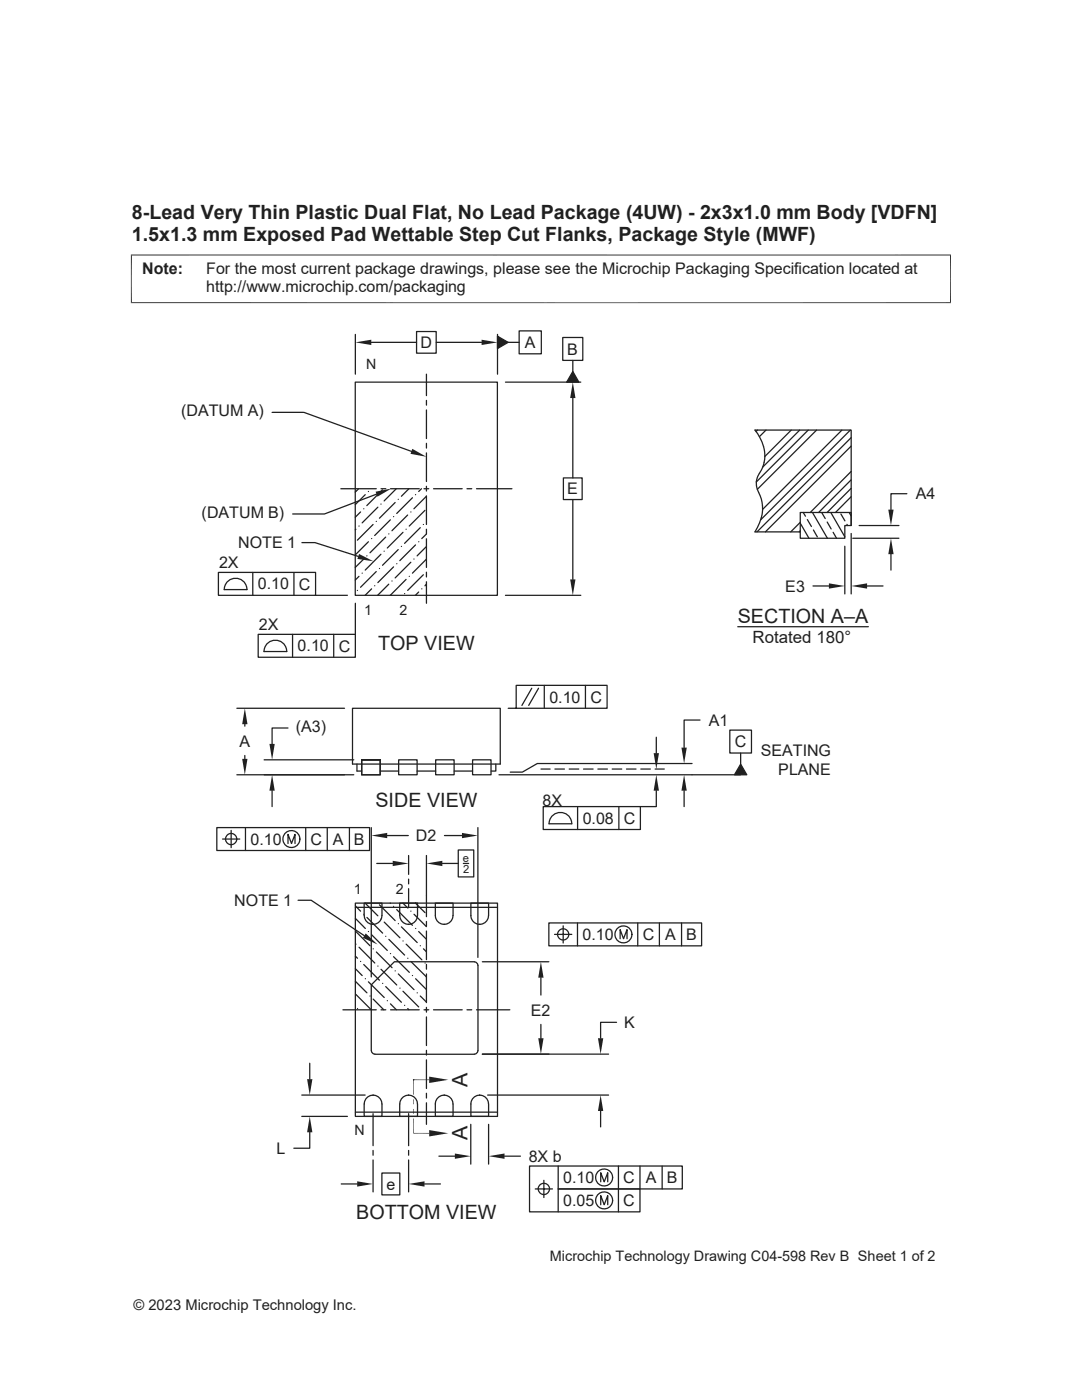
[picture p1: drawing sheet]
<svg xmlns="http://www.w3.org/2000/svg" width="216mm" height="279mm" viewBox="0 0 216 279" stroke-linecap="round" stroke-linejoin="round" font-family="sans-serif">
<g fill="none" stroke="#231f20" stroke-width=".25">
<path d="M70.9 76.3h28.4v42.5h-28.4zM114.3 74.1l1.2 2.2h-2.4zM114.3 71.9v2.2M71.6 97.5l-.7 .7M72.9 98.7l-2 2M73.5 98.1h.1M76.3 97.8l-3.1 3.1M79.1 97.5l-2.5 2.5M79.5 99.7h.1M81.6 97.5l-1.5 1.5M82.3 99.3l-3.1 3.2M82.9 98.7h.1"/>
<path d="M84.1 97.5l-.6 .6M85.1 99.1l-2.5 2.4M151.2 85.8l-.3 .3M151.4 98.3a7.5 7.5 0 0 1-.8 7.9h9.1M151.5 94.5a6.7 6.7 0 0 0-.3-7.9l-.6-.8h19.2v19.1M151.5 94.5l-.4 .8-.2 .9M152.8 85.8l-1.3 1.3M157.9 85.8l-5.3 5.3M159.6 85.8l-7.4 7.4M161.3 85.8l-10.4 10.4 .1 1.1 .4 1M162.9 85.8l-11.8 11.9M168 85.8l-15.8 15.9"/>
<path d="M169.7 85.8l-17.9 17.9M169.8 89l-17.1 17.2M169.8 99.1l-3.1 3.2M169.8 87.3l-18.8 18.9M169.8 97.5l-4.8 4.8M169.8 95.8l-6.5 6.5M169.8 94.1l-8.1 8.2M71 105.6l-.1 .1M71.3 117.8h.1M71.6 105h.1M71.6 115l-.7 .8M71.9 102.2l-1 1"/>
<path d="M72.3 114.4h.1M72.6 101.5h.1M72.6 111.6l-1.7 1.6M73.2 110.9h.1M73.5 108.1l-2.6 2.6M74.1 107.5h.1M74.1 117.5l-1.2 1.3M74.4 104.7l-3.1 3.1M74.8 116.9h.1M75.1 104.1h.1M75.1 114.1l-3.2 3.1M75.4 101.2l-3.1 3.2"/>
<path d="M75.7 113.5h.1M76 100.6h.1M76 110.6l-3.1 3.2M76.6 110h.1M77 107.2l-3.2 3.1M77.6 106.6h.1M77.6 116.6l-2.2 2.2M77.9 103.7l-3.1 3.2M78.2 116h.1M78.5 103.1h.1M78.5 113.1l-3.1 3.2M78.8 100.3l-3.1 3.1"/>
<path d="M79.2 112.5h.1M79.5 109.7l-3.2 3.1M80.1 109.1h.1M80.4 106.2l-3.1 3.2M80.7 118.5h.1M81 105.6h.1M81 115.6l-3.1 3.2M81.3 102.8l-3.1 3.1M81.7 115h.1M82 102.2h.1M82 112.2l-3.2 3.1M82.6 111.6h.1"/>
<path d="M82.9 108.8l-3.1 3.1M83.5 108.1h.1M83.5 118.2l-.6 .6M83.9 105.3l-3.2 3.1M84.2 117.5h.1M84.5 104.7h.1M84.5 114.7l-3.2 3.1M84.8 101.9l-3.1 3.1M85.1 106.6l-.9 .9M85.1 109.1l-1.9 1.8M85.1 111.6l-2.8 2.8M85.1 116.6l-.3 .3"/>
<path d="M159.7 105.9l-.2 .3M159.7 104.2l-1.9 2M159.7 104.4l1.7 3M159.7 102.3h10.1v2.6h-1.2v2.5h-8.9zM160.3 102.3l.4 .7M161.1 103.7l.8 1.4M162.1 102.3l3 5.1M162.3 105.8l.8 1.3M164 102.3l.7 1.2M165.1 104.2l.7 1.4M165.8 102.3l2.8 4.8M166.2 106.2l.7 1.2"/>
<path d="M167.8 102.6l.8 1.3M169 104.6l.1 .3M169.4 102.3l.4 .7M70.3 141.4h29.5v11.1h-29.5zM71.2 152.5v1.4h1M72.2 151.6v3zM72.2 154.6h3.7zM72.2 151.6v3h3.7v-3h-3.7h3.7M75.9 153.9h3.6M75.9 151.6v3zM79.5 151.6h3.7v3h-3.7zM83.2 153.9h3.7"/>
<path d="M86.9 151.6h3.7v3h-3.7zM90.6 153.9h3.7M94.3 151.6h3.7v3h-3.7zM98.9 152.5v1.4h-.9M70.9 180.2h28.4v42.6h-28.4zM70.9 180.8l1 1M70.9 183.3l2 2M70.9 185.8l2.9 2.9M70.9 190.8l.4 .4M70.9 193.3l1.4 1.4M70.9 195.8l2.3 2.3M70.9 181.1h28.4"/>
<path d="M71 188.4h.1M71 198.5l3.1 3M71.6 189l3.2 3.2M71.9 191.9h.1M72.6 182.5h.1M72.6 192.5l3.1 3.1M72.7 180.2h3.5v2.5a1.77 1.77 0 0 1-1.8 1.8 1.77 1.77 0 0 1-1.7-1.8zM72.9 180.2l2.5 2.6M72.9 195.3h.1M73.2 183.1l3.1 3.1M73.5 185.9h.1M73.5 195.9l3.2 3.2"/>
<path d="M73.8 198.8h.1M74.1 186.5l3.2 3.2M74.4 184.5h.1M74.5 189.4h.1M74.5 199.4l2.1 2.1M75.1 190l3.1 3.1M75.4 192.8h.1M75.7 180.6l3.1 3.1M76 183.4h.1M76 193.4l3.2 3.2M76.3 196.3h.1M76.7 184l3.1 3.2"/>
<path d="M77 186.9h.1M77 196.9l3.1 3.1M77.3 199.7h.1M77.6 187.5l3.1 3.1M77.9 180.2v.1M77.9 190.3h.1M78.5 180.9h.1M78.5 190.9l3.2 3.2M78.8 193.8h.1M79.2 181.5l3.1 3.2M79.5 184.3h.1M79.5 194.4l3.1 3.1"/>
<path d="M79.8 180.2h3.5v2.5a1.77 1.77 0 0 1-1.8 1.8 1.77 1.77 0 0 1-1.7-1.8zM79.8 197.2h.1M80.1 185l3.1 3.1M80.4 180.2l1 1M80.4 187.8h.1M80.4 197.8l3.1 3.2M81 188.4l3.2 3.2M81.4 191.2h.1M81.5 184.5h.1M82 181.8h.1M82 191.9l3.1 3.1M82.3 194.7h.1"/>
<path d="M82.6 182.5l2.5 2.4M82.9 180.2l1.9 1.9M82.9 185.3h.1M82.9 195.3l2.2 2.2M83.2 198.1h.1M83.5 185.9l1.6 1.6M83.9 188.7h.1M83.9 198.8l1.2 1.2M84.5 189.4l.6 .6M84.8 192.2h.1M86.9 180.2h3.5v2.5a1.76 1.76 0 0 1-1.8 1.8 1.76 1.76 0 0 1-1.7-1.8zM88.6 184.5h.1"/>
<path d="M94 180.2h3.5v2.5a1.76 1.76 0 0 1-1.8 1.8 1.76 1.76 0 0 1-1.7-1.8zM95.7 184.5h.1M71.3 201.3h.1M73.1 219.2a1.76 1.76 0 0 1 1.9-.5 1.76 1.76 0 0 1 1.2 1.6v2.5h-3.5v-2.5zM74.1 209.7v-13.1l4.6-4.7 16.1 .1a.72 .72 0 0 1 .6 .7l-.1 17.1a.72 .72 0 0 1-.6 .6M74.1 209.7a.73 .73 0 0 0 .7 .7M74.4 218.5h.1M74.8 210.4h19.9M77.9 200.3l1.2 1.2M80.1 219.2a1.76 1.76 0 0 1 2-.5 1.76 1.76 0 0 1 1.2 1.6v2.5h-3.5v-2.5zM80.7 200.6h.1M81.4 201.3l.2 .2"/>
<path d="M81.5 218.5h.1M87.2 219.2a1.76 1.76 0 0 1 2-.5 1.76 1.76 0 0 1 1.2 1.6v2.5h-3.5v-2.8zM88.6 218.5h.1M94.3 219.2a1.76 1.76 0 0 1 2-.5 1.76 1.76 0 0 1 1.2 1.6v2.5h-3.5v-2.8zM95.7 218.5h.1M70.9 222h28.4"/>
</g>
<path d="M114.3 74.1l1.2 2.2h-2.4z" fill="#231f20"/>
<path d="M99.3 67.1l2.1 1.2-2.1 1.3zM101.4 68.3h2.2M112.3 67.4h4v4.5h-4z" fill="none" stroke="#231f20" stroke-width=".25"/>
<path d="M99.3 67.1l2.1 1.2-2.1 1.3z" fill="#231f20"/>
<g fill="none" stroke="#231f20" stroke-width=".25">
<path d="M103.6 66h4.4v4.6h-4.4zM43.6 114.2h19.4v4.6h-19.4zM45.5 116a2.27 2.27 0 0 1 2.4-.4 2.27 2.27 0 0 1 1.4 2.1h-4.6l.3-1.1zM50.4 114.2v4.6M58.7 114.2v4.6M63 118.8h6.3M51.5 126.6h19.4v4.6h-19.4zM53.4 128.4a2.27 2.27 0 0 1 2.4-.5 2.27 2.27 0 0 1 1.4 2.1h-4.5l.3-1.1zM58.4 126.6v4.6M66.6 126.6v4.6M70.9 120.4v6.2M145.6 145.7h4.3v4.6h-4.3z"/>
<path d="M147.8 152.5l1.2 2.1h-2.4zM147.8 150.3v2.2M43.3 165.2h30.4v4.5h-30.4zM44.4 167.5h3.4M46.1 165.7v3.5M49 165.2v4.5M57.5 168.3v-1.8l.7 1.8 .7-1.8v1.8M61 165.2v4.5M65.3 165.2v4.5M69.7 165.2v4.5M109.5 184.2h30.5v4.6h-30.5zM110.7 186.5h3.4"/>
<path d="M112.4 184.8v3.4M115.2 184.2v4.6M123.7 187.3v-1.8l.7 1.8 .7-1.8v1.8M127.3 184.2v4.6M131.6 184.2v4.6M136 184.2v4.6M106.8 237.3h3.4M108.5 235.6v3.4M111.4 232.7v4.6h16.3v4.6h-22v-9.2h30.4v4.6h-24.7v4.6M119.9 235.9v-1.9l.7 1.9 .7-1.9v1.9M123.4 232.7v9.2M127.7 232.7v4.6"/>
<path d="M132.1 232.7v4.6M119.9 240.4v-1.8l.7 1.8 .7-1.8v1.8"/>
<circle cx="46.1" cy="167.5" r="1.12"/>
<circle cx="58.1" cy="167.5" r="1.7"/>
<circle cx="112.4" cy="186.5" r="1.12"/>
<circle cx="124.4" cy="186.5" r="1.7"/>
<circle cx="108.5" cy="237.3" r="1.13"/>
<circle cx="120.5" cy="239.6" r="1.7"/>
<circle cx="120.5" cy="235" r="1.7"/>
</g>
<path d="M147.8 152.5l1.2 2.1h-2.4z" fill="#231f20"/>
<g fill="none" stroke="#231f20" stroke-width=".25">
<path d="M103 136.8h18.1v4.6h-18.1zM106.1 137.4l-2 3.4M107.5 137.4l-2 3.4M108.6 136.8v4.6M116.8 136.8v4.6M101.4 141.4h1.6M108 153.5h1.8M110.7 153.5h1.9M113.6 153.5h1.9M116.4 153.5h1.9M119.3 153.5h1.9M122.2 153.5h1.9"/>
<path d="M125 153.5h1.9M127.9 153.5h1.9M130.7 153.5h1.8M131 157.8v3.2h-3.2M138.1 152.4h-30.9l-3 1.7h-2.4"/>
</g>
<path d="M131 154.6l.5 3.2h-1.1z" fill="#231f20"/>
<g fill="none" stroke="#231f20" stroke-width=".25">
<path d="M85.1 74.7v4.3M85.1 79.9v1M68 97.5h7.1M76 97.5h1M77.9 97.5h5.8M84.6 97.5h1M85.1 81.8v5.7M85.1 88.5v.9M85.1 90.4v5.7M85.1 97v1M85.1 99v5.7M86.5 97.5h5.7"/>
<path d="M93.2 97.5h.9M95.1 97.5h7.1M85.1 105.6v1M85.1 107.5v5.7M85.1 114.2v.9M85.1 116.1v4.3M99.6 154.6h48.2M136.5 157.8v3.2M139.7 143.7h-3.2v5.5M85.1 178.7v4.2M108.4 161h19.4v4.5h-19.4zM110.3 162.7a2.27 2.27 0 0 1 2.4-.4 2.27 2.27 0 0 1 1.4 2.1h-4.5l.2-1.1z"/>
<path d="M115.3 161v4.5M123.5 161v4.5M85.1 183.9v.9M85.1 185.8v5.7M85.1 192.5v.9M85.1 194.4v5.7M68.4 201.5h6.7M76 201.5h1M77.9 201.5h5.8M84.6 201.5h1M85.1 201v1M85.1 202.9v5.8"/>
<path d="M85.1 209.6v1M85.1 211.5v5.7M85.1 218.2v.9M86.5 201.5h5.7M93.2 201.5h.9M95.1 201.5h6.6M85.1 220.1v4.3"/>
</g>
<g fill="#231f20">
<path d="M136.5 154.6l.5 3.2h-1z"/>
<path d="M136 149.2h1l-.5 3.2z"/>
</g>
<path d="M26.2 50.8v9.7M189.7 50.8v9.7M189.8 50.9h-163.7M26.1 60.4h163.7" fill="none" stroke="#231f20" stroke-width=".2"/>
<path d="M131 147.1v3.2" fill="none" stroke="#231f20" stroke-width=".25"/>
<g fill="#231f20">
<path d="M130.4 150.3h1.1l-.5 3.2z"/>
<path d="M71.6 110.6l2.9 1.4-3.2-.5z"/>
</g>
<path d="M60.2 108.3h2.6l8.7 2.7" fill="none" stroke="#231f20" stroke-width=".25"/>
<path d="M82.3 89.6l2.8 1.6-3.2-.6z" fill="#231f20"/>
<path d="M54.3 82.3h6.3l21.5 7.8" fill="none" stroke="#231f20" stroke-width=".25"/>
<path d="M75 98.1l3.1-.6-2.8 1.6z" fill="#231f20"/>
<path d="M75.1 98.6l-10.4 4h-6.3" fill="none" stroke="#231f20" stroke-width=".25"/>
<path d="M73 186.3l2.3 2.2-2.9-1.3z" fill="#231f20"/>
<path d="M162.2 116.9h3.2M168.6 109v9.5M169.8 106.5v12M173 116.9h3.2M59.5 179.7h2.6l10.6 7" fill="none" stroke="#231f20" stroke-width=".25"/>
<g fill="#231f20">
<path d="M169.8 116.9l3.2-.5v1.1z"/>
<path d="M165.4 116.4l3.2 .5-3.2 .6z"/>
</g>
<path d="M181 98.5h-3.2v3.2M170.2 107.4h9.2M171.4 104.9h8M177.8 110.6v3.2" fill="none" stroke="#231f20" stroke-width=".25"/>
<g fill="#231f20">
<path d="M177.8 107.4l.5 3.2h-1z"/>
<path d="M177.3 101.7h1l-.5 3.2z"/>
</g>
<path d="M70.9 66.7v8M74.1 68.3h9M87 68.3h9.1M99.3 66.7v8M147.2 125.1h26.1" fill="none" stroke="#231f20" stroke-width=".25"/>
<g fill="#231f20">
<path d="M70.9 68.3l3.2-.5v1.1z"/>
<path d="M96.1 67.8l3.2 .5-3.2 .6z"/>
</g>
<path d="M83.1 66.2h3.9v4.3h-3.9zM100.9 76.3h15M114.3 79.4v16M114.3 99.7v15.9M100.9 118.8h15" fill="none" stroke="#231f20" stroke-width=".25"/>
<g fill="#231f20">
<path d="M114.3 76.3l.5 3.1h-1z"/>
<path d="M113.8 115.6h1l-.5 3.2z"/>
</g>
<path d="M112.4 95.4h3.8v4.3h-3.8zM74.1 165.2v29.8M77.3 166.8h4.2M88.7 166.8h3.5M95.4 165.2v25.9" fill="none" stroke="#231f20" stroke-width=".25"/>
<g fill="#231f20">
<path d="M74.1 166.8l3.2-.6v1.1z"/>
<path d="M92.2 166.2l3.2 .6-3.2 .5z"/>
</g>
<path d="M96.2 191.9h13.3M107.9 195.1v3.5M96.2 210.4h13.3M107.9 204.4v2.8" fill="none" stroke="#231f20" stroke-width=".25"/>
<g fill="#231f20">
<path d="M107.9 191.9l.6 3.2h-1.1z"/>
<path d="M107.4 207.2h1.1l-.6 3.2z"/>
</g>
<path d="M96.2 210.4h25.2M97.3 218.5h24.1M123 204h-3.2v3.2M119.8 221.7v3.2" fill="none" stroke="#231f20" stroke-width=".25"/>
<g fill="#231f20">
<path d="M119.8 218.5l.6 3.2h-1.1z"/>
<path d="M119.3 207.2h1.1l-.6 3.2z"/>
</g>
<path d="M87.6 230.7h3.2M93.9 224.4v7.9M97.5 224.4v7.9M100.7 230.7h3.1" fill="none" stroke="#231f20" stroke-width=".25"/>
<g fill="#231f20">
<path d="M90.8 230.2l3.1 .5-3.1 .6z"/>
<path d="M97.5 230.7l3.2-.5v1.1z"/>
</g>
<path d="M60.2 218.5h12.7M61.8 212.2v3.2M60.2 222.8h9.1M61.8 226v3.2h-3.2" fill="none" stroke="#231f20" stroke-width=".25"/>
<g fill="#231f20">
<path d="M61.3 215.4h1l-.5 3.1z"/>
<path d="M61.8 222.8l.5 3.2h-1z"/>
</g>
<path d="M68.1 236.3h3.2M74.4 222.3v6.3M74.4 229.6v.9M74.4 231.5v6.4M81.5 222.3v6.3M81.5 229.6v.9M81.5 231.5v6.4M84.7 236.3h3.2" fill="none" stroke="#231f20" stroke-width=".25"/>
<g fill="#231f20">
<path d="M81.5 236.3l3.2-.5v1z"/>
<path d="M71.3 235.8l3.1 .5-3.1 .5z"/>
</g>
<path d="M75.2 172.3h3.2M81.5 170.7v3.8M81.5 175.5v.9M81.5 177.4v3.7M85.1 170.7v8M88.3 172.3h3.1M76.2 234.1h3.6v4.4h-3.6z" fill="none" stroke="#231f20" stroke-width=".25"/>
<g fill="#231f20">
<path d="M78.4 171.8l3.1 .5-3.1 .5z"/>
<path d="M85.1 172.3l3.2-.5v1z"/>
</g>
<path d="M52.7 154.6h17.9M52.7 151.6h17.9M54.3 157.8v3.2M57.5 145.3h-3.2v3.2M91.4 169.6h3.1v5.4h-3.1zM92.5 172.3h1" fill="none" stroke="#231f20" stroke-width=".25"/>
<g fill="#231f20">
<path d="M54.3 154.6l.5 3.2h-1z"/>
<path d="M53.8 148.5h1l-.5 3.1z"/>
</g>
<path d="M47.3 141.4h21.4M47.3 154.6h21.4M48.9 144.5v.4M48.9 150.8v.6" fill="none" stroke="#231f20" stroke-width=".25"/>
<g fill="#231f20">
<path d="M48.9 141.4l.5 3.1h-1.1z"/>
<path d="M48.3 151.4h1.1l-.5 3.2z"/>
<path d="M85.6 225.5l3.9 .7-3.9 .6z"/>
</g>
<path d="M82.5 223.2v3h3.1" fill="none" stroke="#231f20" stroke-width=".2"/>
<g fill="#231f20">
<path d="M82.5 221.3l.1 1h-.1z"/>
<path d="M82.5 221.3h.1v1z"/>
<path d="M82.5 219.4l.1 1h-.1z"/>
<path d="M82.5 219.4h.1v1z"/>
</g>
<path d="M82.5 215.5h3.1M82.5 215.5v3" fill="none" stroke="#231f20" stroke-width=".2"/>
<path d="M82.5 215.5h.1" fill="none" stroke="#231f20" stroke-width=".25"/>
<path d="M85.6 214.9l3.9 .6-3.9 .6z" fill="#231f20"/>
<g font-size="4.3" fill="#231f20">
<text x="93.3" y="216.9" transform="rotate(-90 93.3 216.9)">A</text>
<text x="93.3" y="227.6" transform="rotate(-90 93.3 227.6)">A</text>
</g>
<g font-size="3.9" fill="#231f20">
<text x="26.3" y="43.6">8-Lead Very Thin Plastic Dual Flat, No Lead Package (4UW) - 2x3x1.0 mm Body [VDFN]</text>
<text x="26.3" y="48.2">1.5x1.3 mm Exposed Pad Wettable Step Cut Flanks, Package Style (MWF)</text>
<text x="147.2" y="124.2">SECTION A–A</text>
<text x="75.5" y="129.7">TOP VIEW</text>
<text x="74.9" y="161">SIDE VIEW</text>
<text x="71.1" y="243.2">BOTTOM VIEW</text>
</g>
<text font-size="3.4" fill="#231f20" x="150.2" y="128.2">Rotated 180°</text>
<g font-size="3.2" fill="#231f20">
<text x="28.4" y="54.7">Note:</text>
<text x="41.1" y="54.7">For the most current package drawings, please see the Microchip Packaging Specification located at</text>
<text x="41.1" y="58.3">http://www.microchip.com/packaging</text>
<text x="83.9" y="69.5">D</text>
<text x="104.7" y="69.5">A</text>
<text x="113.2" y="70.8">B</text>
<text x="36.1" y="83.1">(DATUM A)</text>
<text x="113.2" y="98.7">E</text>
<text x="182.7" y="99.7">A4</text>
<text x="40.2" y="103.4">(DATUM B)</text>
<text x="43.7" y="113.4">2X</text>
<text x="47.5" y="109.4">NOTE 1</text>
<text x="51.5" y="117.6">0.10</text>
<text x="59.6" y="117.7">C</text>
<text x="156.7" y="118.1">E3</text>
<text x="51.6" y="125.8">2X</text>
<text x="59.4" y="130">0.10</text>
<text x="67.6" y="130">C</text>
<text x="109.6" y="140.2">0.10</text>
<text x="117.8" y="140.2">C</text>
<text x="47.8" y="149">A</text>
<text x="59" y="146.1">(A3)</text>
<text x="141.5" y="144.8">A1</text>
<text x="146.6" y="149.1">C</text>
<text x="151.8" y="150.9">SEATING</text>
<text x="155.3" y="154.7">PLANE</text>
<text x="108.2" y="160.8">8X</text>
<text x="83" y="167.9">D2</text>
<text x="116.3" y="164.4">0.08</text>
<text x="124.5" y="164.4">C</text>
<text x="50" y="168.6">0.10</text>
<text x="62" y="168.6">C</text>
<text x="66.4" y="168.6">A</text>
<text x="70.6" y="168.6">B</text>
<text x="46.8" y="180.8">NOTE 1</text>
<text x="116.2" y="187.6">0.10</text>
<text x="128.2" y="187.6">C</text>
<text x="132.7" y="187.6">A</text>
<text x="136.9" y="187.6">B</text>
<text x="105.9" y="202.7">E2</text>
<text x="124.6" y="205.2">K</text>
<text x="55.2" y="230.3">L</text>
<text x="105.5" y="231.9">8X b</text>
<text x="77.1" y="237.4">e</text>
<text x="112.4" y="236.1">0.10</text>
<text x="124.4" y="236.1">C</text>
<text x="128.8" y="236.1">A</text>
<text x="133" y="236.1">B</text>
<text x="112.4" y="240.7">0.05</text>
<text x="124.4" y="240.7">C</text>
</g>
<g font-size="2.9" fill="#231f20">
<text x="109.7" y="251.7">Microchip Technology Drawing C04-598 Rev B Sheet 1 of 2</text>
<text x="26.6" y="261.3">© 2023 Microchip Technology Inc.</text>
</g>
<g font-size="2.8" fill="#231f20">
<text x="73.1" y="73.7">N</text>
<text x="72.7" y="122.8">1</text>
<text x="79.7" y="122.7">2</text>
<text x="70.6" y="178.4">1</text>
<text x="79" y="178.3">2</text>
<text x="70.8" y="226.6">N</text>
</g>
<g font-size="2.2" fill="#231f20">
<text x="92.4" y="172">e</text>
<text x="92.4" y="174.2">2</text>
</g>
</svg>
